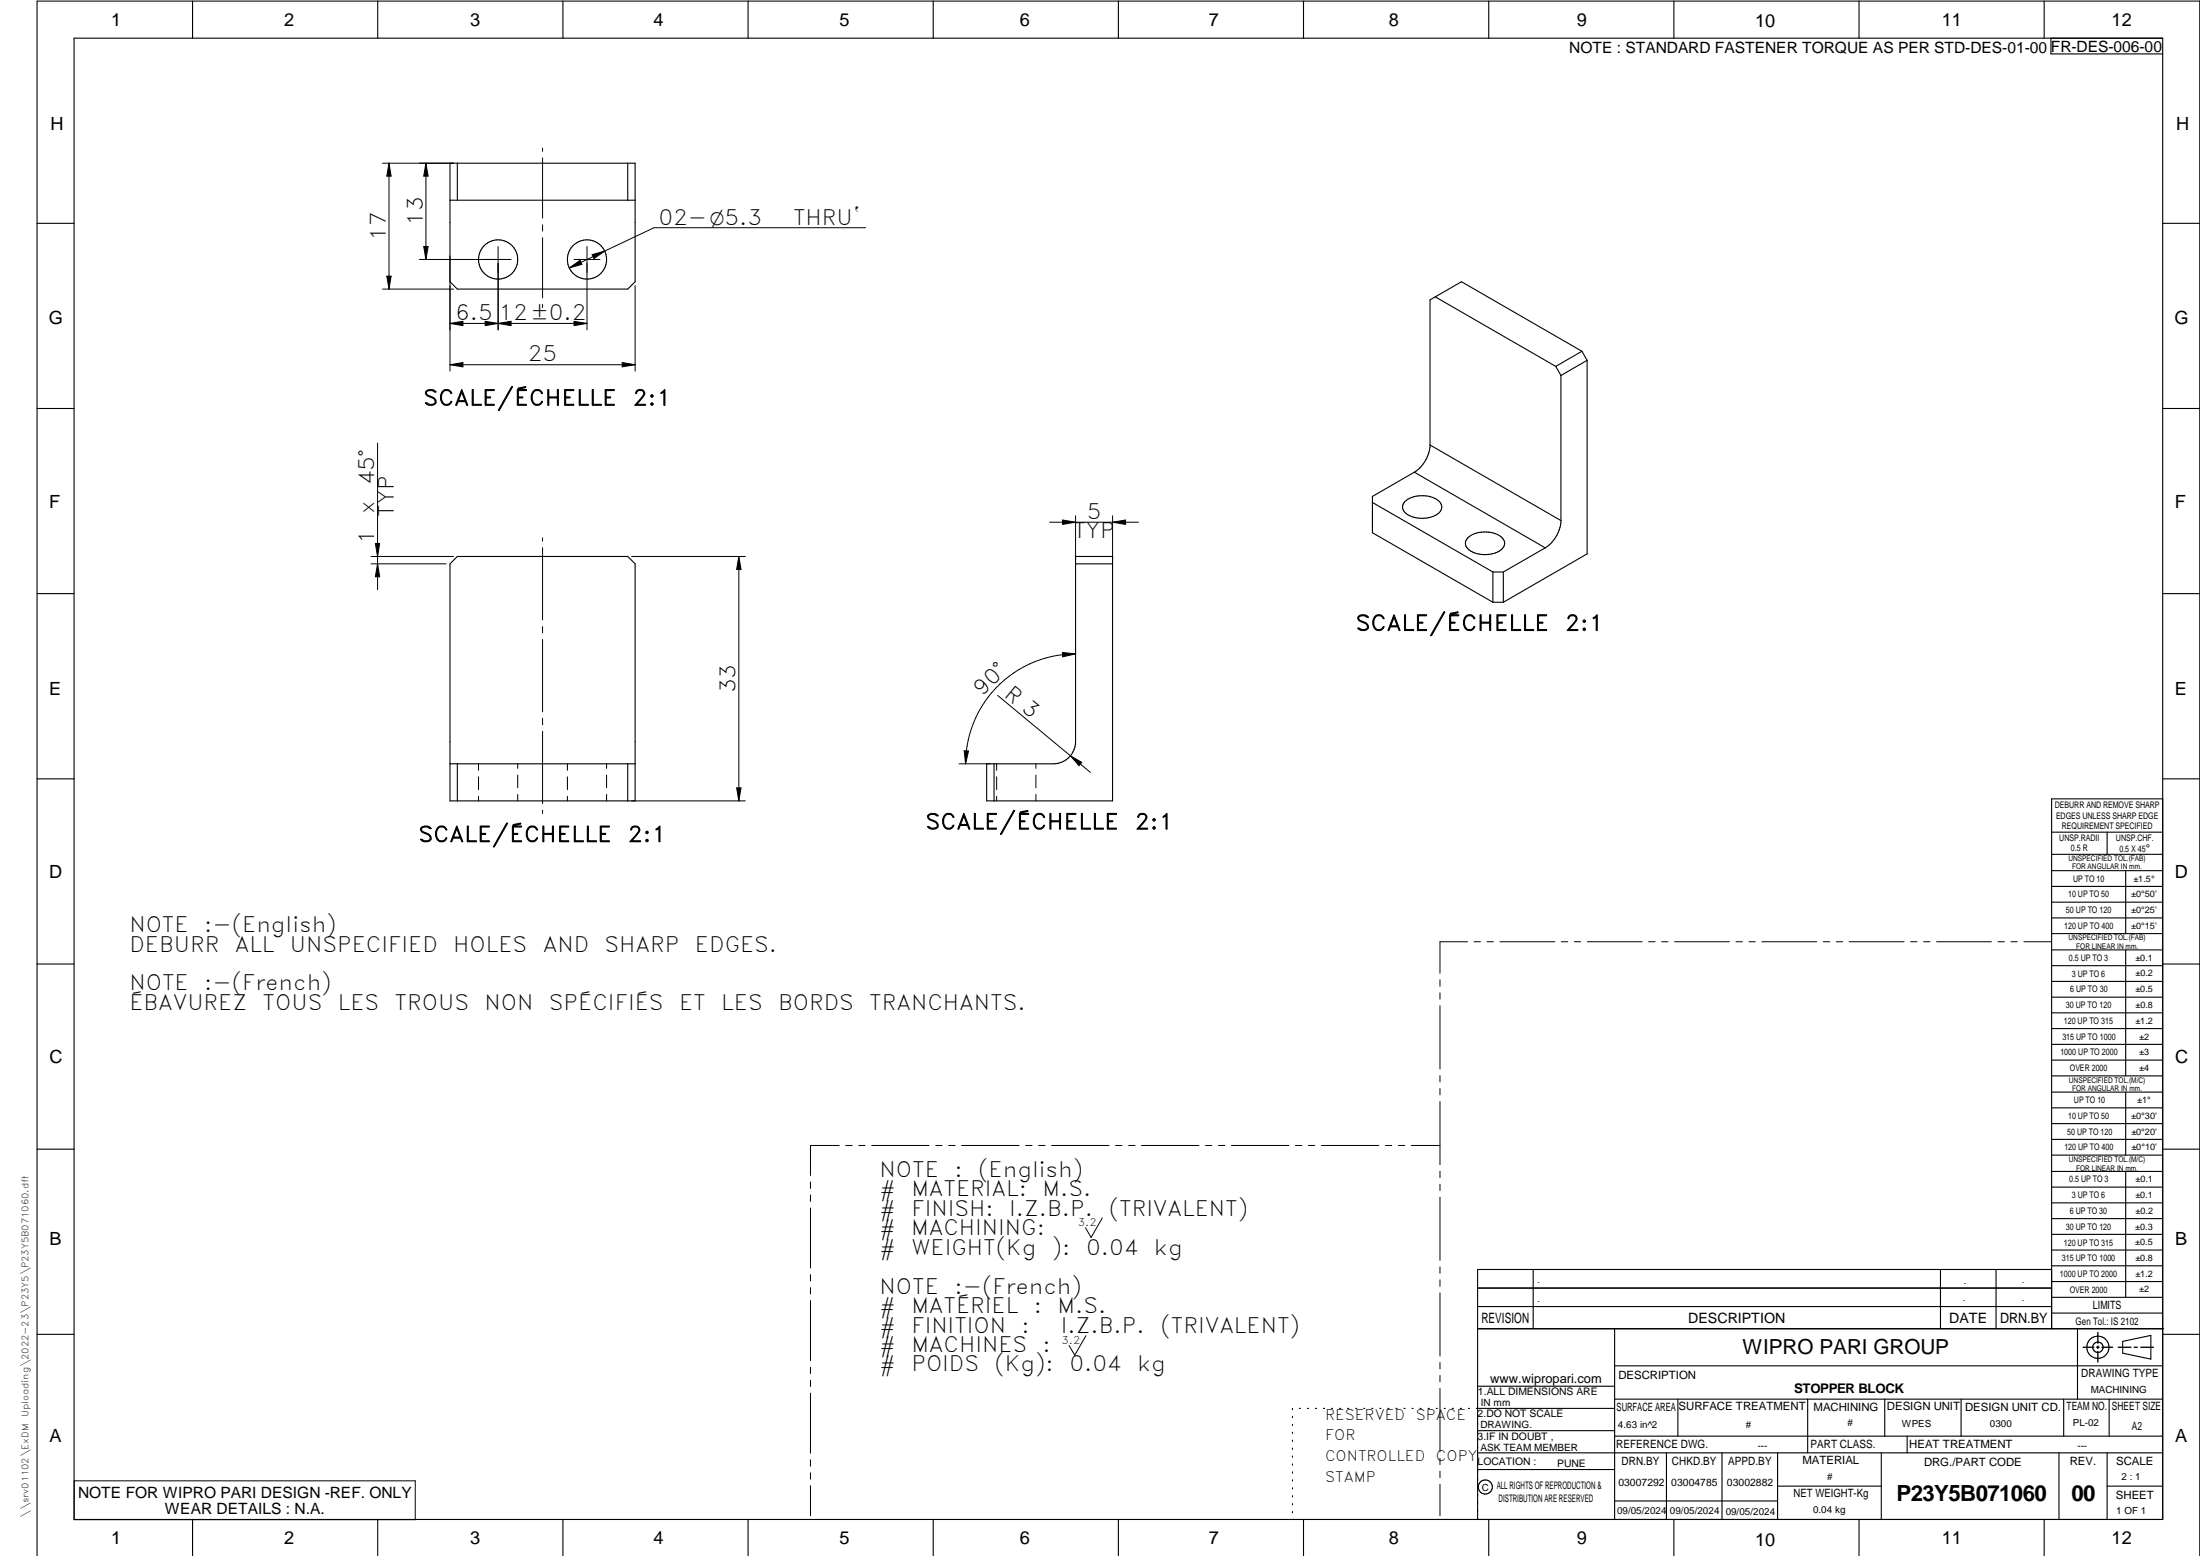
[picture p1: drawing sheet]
<svg xmlns="http://www.w3.org/2000/svg" width="594mm" height="420mm" viewBox="0 0 594 420" stroke-linecap="round" stroke-linejoin="round" font-family="sans-serif">
<g fill="none" stroke="#000" stroke-width=".3">
<path d="M20 10.3h564v400h-564zM52 .3v10M102 .3v10M152 .3v10M202 .3v10M252 .3v10M302 .3v10M352 .3v10M402 .3v10M452 .3v10M502 .3v10M552 .3v10"/>
<path d="M553.8 10.3v4.3h30.2M121.5 54.1h50M121.5 44.1h50v32l-2 2h-46l-2-2zM123.5 44.1v10M169.5 44.1v10M10 60.3h10M584 60.3h10M387.6 80.2l32.5 18.7M420.1 98.9l1.4 2.5M427.2 94.8l-7.1 4.1M427.2 94.8l1.4 2.5M427.2 94.8l-32.6-18.7-8.4 4.9v39.2"/>
<path d="M428.6 97.3l-7.1 4.1M428.6 97.3v52.3l-22.7 13M10 110.3h10M421.5 101.4v39.2M584 110.3h10M370.6 135.7l32.5 18.8M379.4 135.4a7.4 7.4 0 0 1 9.6 .4 2.36 2.36 0 0 1-1.6 3.5 7.8 7.8 0 0 1-8-.9 2 2 0 0 1 0-3zM381.9 127.5l35.4 20.4M381.9 127.5l-11.3 6.5v9.8l32.5 18.8M386.2 120.2a9.3 9.3 0 0 1-4.3 7.3M386.2 120.2l35.3 20.4M123.5 150.3h46l2 2v64h-50v-64z"/>
<path d="M290.4 150.3h10v66h-34v-10.1h18a6 6 0 0 0 6-5.9zM290.4 152.3h10M396.4 145.2a7.6 7.6 0 0 1 9.3 0 2.17 2.17 0 0 1-.8 3.6 7.8 7.8 0 0 1-8.5-.6 1.98 1.98 0 0 1 0-3zM403.1 154.5v8.1M403.1 154.5h2.8M405.9 154.5v8.1M417.3 147.9l-11.4 6.6M421.5 140.6a9.4 9.4 0 0 1-4.2 7.3M10 160.3h10M403.1 162.6h2.8M584 160.3h10M10 210.3h10"/>
<path d="M121.5 206.2h50M123.5 206.2v10.1M169.5 206.2v10.1M268.4 206.2v10.1M584 215.7h-30v143.1M584 210.3h10M554 230.7h30M554 224.7h30M554 235.1h30M554 239.4h30M569 224.7v6M574 235.1v17"/>
<path d="M554 243.6h30M554 247.9h30M554 252.1h30M554 256.5h30M574 256.5v34M10 260.3h10M554 260.8h30M554 265h30M554 269.3h30M554 273.5h30M554 277.7h30M584 260.3h10"/>
<path d="M554 282h30M554 286.3h30M554 290.5h30M554 294.9h30M554 299.1h30M574 294.9v17M10 310.3h10M554 303.4h30M554 307.7h30M554 311.9h30M554 316.3h30M574 316.3v34"/>
<path d="M584 310.3h10M554 320.5h30M554 324.8h30M554 329.1h30M554 333.3h30M554 337.5h30M399 358.8h185.3M399 352.8h155M399 347.8h155M414 342.8v16M436 358.8v51.5M524 342.8v16"/>
<path d="M539 342.8v16M554 342.8h-155v67.5M554 341.8h30M554 346.1h30M554 350.3h30M554 354.6h30M561 358.8v19M10 360.3h10M399 374.3h37M436 368.8h148M436 377.8h148M453.1 377.8v10"/>
<path d="M488.1 377.8v14.5M508.9 377.8v10M529.6 377.8v10M557.3 377.8v10M569.5 377.8v10M573.2 362.2l7.6-1.6v6.4l-7.6-1.6zM584 360.3h10M349 380.3v.3M349 382.4v.4M349 384.6v.3M349 386.7v.4M349 388.9v.3"/>
<path d="M349 391v.4M349 393.2v.3M349 395.3v.3M349 397.4v.4M349 399.6v.3M350.9 380.3h.3M353 380.3h.3M355.2 380.3h.3M357.4 380.3h.3M359.6 380.3h.3M361.7 380.3h.3M363.9 380.3h.3"/>
<path d="M366.1 380.3h.3M368.3 380.3h.3M370.4 380.3h.3M372.6 380.3h.3M374.8 380.3h.3M376.9 380.3h.4M379.1 380.3h.3M381.3 380.3h.3M383.4 380.3h.4M385.6 380.3h.4M387.8 380.3h.3M390 380.3h.3"/>
<path d="M392.1 380.3h.4M394.3 380.3h.4M396.5 380.3h.3M399 396.8h37M399 392.3h185M399 386.3h37M436 387.8h148M436 380.3h-37.3M450 392.3v18M465 392.3v18M480 392.3v18M508 392.3v18"/>
<path d="M515 387.8v4.5M556 392.3v18M569 392.3v18M52 410.3v9.8M102 410.3v9.8M152 410.3v9.8M202 410.3v9.8M252 410.3v9.8M302 410.3v9.8M349 401.7v.4M349 403.9v.3M349 406v.4"/>
<path d="M349 408.2v.3M352 410.3v9.8M402 410.3v9.8M436 405.3h44M452 410.3v9.8M480 401.3h28M502 410.3v9.8M552 410.3v9.8M569 401.3h15M10 420.1v-419.8h584v419.8"/>
<circle cx="134.5" cy="70.1" r="5.3"/>
<circle cx="158.5" cy="70.1" r="5.3"/>
<circle cx="566.5" cy="363.8" r="1.4"/>
<circle cx="566.5" cy="363.8" r="3"/>
<circle cx="401.1" cy="401.5" r="1.91"/>
</g>
<g fill="none" stroke="#000" stroke-width=".27">
<path d="M103.3 44.1h19.2M105 44.1v34M105 44.1l.6 3.5h-1.1zM115 44.1v26M115 44.1l.6 3.5h-1.2zM146.5 40v.9M146.5 42.7v16.2M103.3 78.1h19.2M104.5 74.6h1.1l-.6 3.5zM113.3 70.1h24.7M114.4 66.6h1.2l-.6 3.5zM121.5 69.1v31.1"/>
<path d="M134.5 66.6v22.5M146.5 60.7v1.7M146.5 64.2v16.2M153.7 72.3l2.9-2 .5 1.1zM155 70.1h7M158.5 66.6v22.5M159.9 68.8l3.4-1-2.9 2zM163.3 67.8l-9.6 4.5M171.5 77.1v23.1M233.8 61.5h-57.2l-13.3 6.3M121.5 87.3l3.5-.5v1.1zM121.5 87.3h37"/>
<path d="M121.5 98.5l3.5-.6v1.2zM121.5 98.5h50M131 86.8l3.5 .5-3.5 .6zM134.5 87.3l3.5-.5v1.1zM146.5 82.2v.9M155 86.8l3.5 .5-3.5 .6zM168 97.9l3.5 .6-3.5 .6zM102 119.6v39.7M290.4 139.3v11.9M300.4 139.3v11.9M100.2 152.3h20.3M100.2 150.3h22.3"/>
<path d="M101.4 146.7h1.1l-.5 3.6zM102 152.3l.5 3.4h-1.1zM146.5 145.2v.9M146.5 147.9v19.5M170.6 150.3h30.7M199.5 150.3l.6 3.5h-1.2zM199.5 150.3v66M283.4 141h24M286.9 140.4l3.5 .6-3.5 .6zM300.4 141l3.5-.6v1.2zM146.5 169.2v1.7M146.5 172.7v19.5"/>
<path d="M286.9 176.2l3.5 .4-3.4 .8zM290.4 176.6a29.7 29.7 0 0 0-29.7 29.6M146.5 194v1.7M146.5 197.5v19.5M269.4 187.8l25 20.8M129.2 206.2v1.8M129.2 209.8v3.4M129.2 215v1.3M139.8 206.2v1.3M139.8 209.3v3.4M139.8 214.5v1.8M146.5 218.8v.8"/>
<path d="M153.2 206.2v1.8M153.2 209.8v3.4M153.2 215v1.3M163.8 206.2v1.3M163.8 209.3v3.4M163.8 214.5v1.8M170.6 216.3h30.7M198.9 212.7h1.2l-.6 3.6zM259 206.2h8.4M260.4 202.7l1.1 .1-.8 3.4zM269.1 206.2v1.8M269.1 209.8v3.4"/>
<path d="M269.1 215v1.3M279.7 206.2v1.3M279.7 209.3v3.4M279.7 214.5v1.8M289.1 204.1l3 1.8-.7 .9zM396.3 254.3h-7.5v8.5M398 254.3h1.8M401.5 254.3h1.8M405 254.3h14.9M421.6 254.3h1.7M425.1 254.3h1.7M428.6 254.3h14.8"/>
<path d="M445.2 254.3h1.7M448.7 254.3h1.7M452.2 254.3h14.8M468.8 254.3h1.7M472.3 254.3h1.7M475.8 254.3h14.8M492.4 254.3h1.7M495.9 254.3h1.7M499.4 254.3h14.8M515.9 254.3h1.8M519.4 254.3h1.8M522.9 254.3h14.9"/>
<path d="M539.5 254.3h1.7M543 254.3h1.7M546.5 254.3h7.4M388.8 264.6v1.7M388.8 268.1v1.7M388.8 271.6v17M388.8 290.4v1.8M388.8 293.9v1.8M388.8 297.4v17.1M218.9 319.2v1.7M226.6 309.3h-7.7v8.1M228.4 309.3h1.7"/>
<path d="M231.9 309.3h1.7M235.4 309.3h15.5M252.7 309.3h1.7M256.2 309.3h1.7M259.7 309.3h15.5M277 309.3h1.7M280.5 309.3h1.7M284 309.3h15.5M301.2 309.3h1.8M304.8 309.3h1.7M308.2 309.3h15.6M325.5 309.3h1.8"/>
<path d="M329 309.3h1.8M332.5 309.3h15.6M349.8 309.3h1.8M353.3 309.3h1.7M356.8 309.3h15.5M374.1 309.3h1.7M377.6 309.3h1.7M381.1 309.3h7.7M388.8 316.3v1.7M388.8 319.8v1.7M218.9 322.7v1.7M218.9 326.2v16.2"/>
<path d="M297.7 328.9l-3.1 5.2-1.5-2.6M388.8 323.3v17M218.9 344.2v1.7M218.9 347.7v1.7M218.9 351.2v16.2M388.8 342.1v1.7M388.8 345.6v1.7M388.8 349.1v17.1M218.9 369.2v1.7M218.9 372.7v1.7M218.9 376.2v16.2M293.2 360.7l-3 5.2-1.5-2.6"/>
<path d="M388.8 367.9v1.8M388.8 371.4v1.7M388.8 374.9v17.1M20 399.9h92.1v10.5h-92.1zM218.9 394.2v1.7M218.9 397.7v1.7M388.8 393.8v1.7M388.8 397.3v1.7M218.9 401.2v8.1M388.8 400.8v8.5"/>
</g>
<path d="M566.5 359.8v2.9M562.5 363.8h2.9M566.1 363.8h.8M566.5 363.5v.7M566.5 364.9v2.9M567.6 363.8h2.9M572 363.8h3.4M576.3 363.8h.9M578.1 363.8h3.4" fill="none" stroke="#000" stroke-width=".36"/>
<g fill="#000">
<path d="M105 44.1l.6 3.5h-1.1zM115 44.1l.6 3.5h-1.2zM104.5 74.6h1.1l-.6 3.5zM114.4 66.6h1.2l-.6 3.5zM153.7 72.3l2.9-2 .5 1.1zM159.9 68.8l3.4-1-2.9 2zM121.5 87.3l3.5-.5v1.1zM121.5 98.5l3.5-.6v1.2zM131 86.8l3.5 .5-3.5 .6zM134.5 87.3l3.5-.5v1.1zM155 86.8l3.5 .5-3.5 .6zM168 97.9l3.5 .6-3.5 .6z"/>
<path d="M101.4 146.7h1.1l-.5 3.6zM102 152.3l.5 3.4h-1.1zM199.5 150.3l.6 3.5h-1.2zM286.9 140.4l3.5 .6-3.5 .6zM300.4 141l3.5-.6v1.2zM286.9 176.2l3.5 .4-3.4 .8zM198.9 212.7h1.2l-.6 3.6zM260.4 202.7l1.1 .1-.8 3.4zM289.1 204.1l3 1.8-.7 .9z"/>
</g>
<g font-size="6">
<text x="512.1" y="405.2">P23Y5B071060</text>
<text x="559.4" y="405.2">00</text>
</g>
<g font-size="5.7">
<text x="104.2" y="65" transform="rotate(-90 104.2 65)">17</text>
<text x="114.1" y="61" transform="rotate(-90 114.1 61)">13</text>
<text x="177.8" y="60.6">02-O5.3</text>
<text x="214.1" y="60.6">THRU`</text>
<text x="122.9" y="86.5">6.5</text>
<text x="134.6" y="86.5">12±0.2</text>
<text x="142.6" y="97.6">25</text>
<text x="114.3" y="109.5">SCALE/ÉCHELLE</text>
<text x="170.9" y="109.5">2:1</text>
<text x="101.1" y="131" transform="rotate(-90 101.1 131)">45°</text>
<text x="101.1" y="138.8" transform="rotate(-90 101.1 138.8)">x</text>
<text x="106.3" y="139.5" transform="rotate(-90 106.3 139.5)">TYP</text>
<text x="293.5" y="140.1">5</text>
<text x="101.1" y="146.9" transform="rotate(-90 101.1 146.9)">1</text>
<text x="289.8" y="145.4">TYP</text>
<text x="366.1" y="170.3">SCALE/ÉCHELLE</text>
<text x="422.6" y="170.3">2:1</text>
<text x="198.6" y="187.2" transform="rotate(-90 198.6 187.2)">33</text>
<text x="265.2" y="188.2" transform="rotate(-45 265.2 188.2)">90°</text>
<text x="270.9" y="187.9" transform="rotate(40 270.9 187.9)">R 3</text>
<text x="113" y="227.3">SCALE/ÉCHELLE</text>
<text x="169.5" y="227.3">2:1</text>
<text x="249.9" y="223.9">SCALE/ÉCHELLE</text>
<text x="306.5" y="223.9">2:1</text>
<text x="34.9" y="251.7">NOTE</text>
<text x="55.1" y="251.7">:-(English)</text>
<text x="34.9" y="256.9">DEBURR</text>
<text x="63.4" y="256.9">ALL</text>
<text x="78.3" y="256.9">UNSPECIFIED</text>
<text x="122.4" y="256.9">HOLES</text>
<text x="146.6" y="256.9">AND</text>
<text x="163.3" y="256.9">SHARP</text>
<text x="187.7" y="256.9">EDGES.</text>
<text x="34.9" y="267.4">NOTE</text>
<text x="55.2" y="267.4">:-(French)</text>
<text x="34.9" y="272.7">ÉBAVUREZ</text>
<text x="70.9" y="272.7">TOUS</text>
<text x="91.2" y="272.7">LES</text>
<text x="106.6" y="272.7">TROUS</text>
<text x="130.9" y="272.7">NON</text>
<text x="148.2" y="272.7">SPÉCIFIÉS</text>
<text x="183.4" y="272.7">ET</text>
<text x="194.8" y="272.7">LES</text>
<text x="210.1" y="272.7">BORDS</text>
<text x="234.7" y="272.7">TRANCHANTS.</text>
<text x="237.5" y="317.8">NOTE</text>
<text x="257.7" y="317.8">:</text>
<text x="264.2" y="317.8">(English)</text>
<text x="237.5" y="323.1">#</text>
<text x="246.1" y="323.1">MATERIAL:</text>
<text x="281.5" y="323.1">M.S.</text>
<text x="237.5" y="328.3">#</text>
<text x="246.1" y="328.3">FINISH:</text>
<text x="272.5" y="328.3">I.Z.B.P.</text>
<text x="299.4" y="328.3">(TRIVALENT)</text>
<text x="237.5" y="333.6">#</text>
<text x="246.1" y="333.6">MACHINING:</text>
<text x="237.5" y="338.8">#</text>
<text x="246.1" y="338.8">WEIGHT(Kg</text>
<text x="284" y="338.8">):</text>
<text x="293.3" y="338.8">0.04</text>
<text x="311.6" y="338.8">kg</text>
<text x="237.5" y="349.3">NOTE</text>
<text x="257.7" y="349.3">:-(French)</text>
<text x="237.5" y="354.6">#</text>
<text x="237.5" y="359.8">#</text>
<text x="246.1" y="354.6">MATÉRIEL</text>
<text x="246.1" y="359.8">FINITION</text>
<text x="275.9" y="359.8">:</text>
<text x="279.2" y="354.6">:</text>
<text x="285.6" y="354.6">M.S.</text>
<text x="286.5" y="359.8">I.Z.B.P.</text>
<text x="313.4" y="359.8">(TRIVALENT)</text>
<text x="237.5" y="365.1">#</text>
<text x="246.1" y="365.1">MACHINES</text>
<text x="281.6" y="365.1">:</text>
<text x="237.5" y="370.3">#</text>
<text x="246.1" y="370.3">POIDS</text>
<text x="268.6" y="370.3">(Kg):</text>
<text x="288.8" y="370.3">0.04</text>
<text x="307.1" y="370.3">kg</text>
</g>
<text font-size="5.6" x="470.5" y="365.5">WIPRO PARI GROUP</text>
<g font-size="4.9">
<text x="30" y="7">1</text>
<text x="76.7" y="7">2</text>
<text x="127" y="7">3</text>
<text x="176.5" y="7">4</text>
<text x="226.7" y="7">5</text>
<text x="275.4" y="7">6</text>
<text x="326.4" y="7">7</text>
<text x="375" y="7">8</text>
<text x="425.8" y="7">9</text>
<text x="473.9" y="7.4">10</text>
<text x="524.3" y="7">11</text>
<text x="570.2" y="7">12</text>
<text x="13.6" y="35.2">H</text>
<text x="587.6" y="35.2">H</text>
<text x="13.2" y="87.5">G</text>
<text x="587.2" y="87.5">G</text>
<text x="13.3" y="137.1">F</text>
<text x="587.3" y="137.1">F</text>
<text x="13.3" y="187.6">E</text>
<text x="587.3" y="187.6">E</text>
<text x="13.3" y="237">D</text>
<text x="587.3" y="237">D</text>
<text x="13.4" y="287.1">C</text>
<text x="587.4" y="287.1">C</text>
<text x="13.4" y="336.3">B</text>
<text x="587.4" y="336.3">B</text>
<text x="13.4" y="389.3">A</text>
<text x="587.4" y="389.3">A</text>
<text x="30" y="417">1</text>
<text x="76.7" y="417">2</text>
<text x="127" y="417">3</text>
<text x="176.5" y="417">4</text>
<text x="226.7" y="417">5</text>
<text x="275.4" y="417">6</text>
<text x="326.4" y="417">7</text>
<text x="375" y="417">8</text>
<text x="425.8" y="417">9</text>
<text x="473.9" y="417.4">10</text>
<text x="524.3" y="417">11</text>
<text x="570.2" y="417">12</text>
</g>
<g font-size="4.2">
<text x="423.7" y="14.3">NOTE : STANDARD FASTENER TORQUE AS PER STD-DES-01-00</text>
<text x="553.8" y="14">FR-DES-006-00</text>
<text x="21.1" y="404.4">NOTE FOR WIPRO PARI DESIGN -REF. ONLY</text>
<text x="44.5" y="408.9">WEAR DETAILS : N.A.</text>
</g>
<g font-size="3.9">
<text x="357.8" y="383.4">RESERVED</text>
<text x="382.3" y="383.4">SPACE</text>
<text x="357.8" y="388.9">FOR</text>
<text x="357.8" y="394.5">CONTROLLED</text>
<text x="387.8" y="394.5">COPY</text>
<text x="357.8" y="400.1">STAMP</text>
</g>
<g font-size="3.8">
<text x="400.1" y="357.1">REVISION</text>
<text x="455.9" y="357.1">DESCRIPTION</text>
<text x="526.4" y="357.1">DATE</text>
<text x="540.1" y="357.1">DRN.BY</text>
</g>
<text font-size="3.6" x="484.5" y="376.2">STOPPER BLOCK</text>
<text font-size="3.5" x="402.4" y="373.3">www.wipropari.com</text>
<g font-size="3.1">
<text x="565.2" y="353.5">LIMITS</text>
<text x="562" y="371.7">DRAWING TYPE</text>
<text x="437" y="372.3">DESCRIPTION</text>
<text x="436.5" y="380.9">SURFACE AREA</text>
<text x="453.3" y="380.9">SURFACE TREATMENT</text>
<text x="489.7" y="380.9">MACHINING</text>
<text x="509.5" y="380.9">DESIGN UNIT</text>
<text x="530.6" y="380.9">DESIGN UNIT CD.</text>
<text x="558" y="380.7">TEAM NO.</text>
<text x="570.3" y="380.7">SHEET SIZE</text>
<text x="575.6" y="386.1">A2</text>
<text x="436.4" y="391.1">REFERENCE DWG.</text>
<text x="437.9" y="395.5">DRN.BY</text>
<text x="451.5" y="395.5">CHKD.BY</text>
<text x="466.6" y="395.5">APPD.BY</text>
<text x="486.7" y="395.4">MATERIAL</text>
<text x="488.9" y="391">PART CLASS.</text>
<text x="515.6" y="391">HEAT TREATMENT</text>
<text x="519.6" y="395.9">DRG./PART CODE</text>
<text x="558.9" y="395.6">REV.</text>
<text x="571.4" y="395.6">SCALE</text>
<text x="484.3" y="404.3">NET WEIGHT-Kg</text>
<text x="571.4" y="404.7">SHEET</text>
</g>
<text font-size="3" x="579.5" y="230.1">°</text>
<g font-size="2.8">
<text x="291.1" y="331.1">3.2</text>
<text x="560.5" y="357.7">Gen Tol.: IS 2102</text>
<text x="286.7" y="362.9">3.2</text>
<text x="399.1" y="376.7">1.ALL DIMENSIONS ARE</text>
<text x="399" y="382.7">2.DO NOT SCALE</text>
<text x="399" y="388.7">3.IF IN DOUBT ,</text>
<text x="399" y="395.5">LOCATION :</text>
<text x="420.5" y="396">PUNE</text>
<text x="437" y="401.3">03007292</text>
<text x="451.3" y="401.2">03004785</text>
<text x="466.3" y="401.3">03002882</text>
<text x="404.2" y="402">ALL RIGHTS OF REPRODUCTION &amp;</text>
<text x="404.7" y="405.4">DISTRIBUTION ARE RESERVED</text>
</g>
<g font-size="2.7">
<text x="564.6" y="376.2">MACHINING</text>
<text x="399.9" y="379.7">IN mm</text>
<text x="399.8" y="385.7">DRAWING.</text>
<text x="436.9" y="385.5">4.63 in^2</text>
<text x="471.4" y="385.6">#</text>
<text x="498.9" y="385.1">#</text>
<text x="513.6" y="385.3">WPES</text>
<text x="537.3" y="385.2">0300</text>
<text x="559.7" y="385.2">PL-02</text>
<text x="399.8" y="391.8">ASK TEAM MEMBER</text>
<text x="474.7" y="391.2">---</text>
<text x="561" y="391.2">---</text>
<text x="493.4" y="399.6">#</text>
<text x="572.9" y="399.8">2 : 1</text>
<text x="400.1" y="402.5">C</text>
<text x="436.7" y="408.7">09/05/2024</text>
<text x="450.9" y="408.8">09/05/2024</text>
<text x="466" y="409">09/05/2024</text>
<text x="489.6" y="408.5">0.04 kg</text>
<text x="571.5" y="408.7">1 OF 1</text>
</g>
<g font-size="2.5">
<text x="559.2" y="229.9">0.5 R</text>
<text x="572.3" y="230.1">0.5 X 45</text>
<text x="559.4" y="323.5">3 UP TO 6</text>
<text x="558.9" y="327.8">6 UP TO 30</text>
<text x="557.8" y="332">30 UP TO 120</text>
<text x="415.2" y="346.4">.</text>
<text x="530.3" y="346.6">.</text>
<text x="545.9" y="346.4">.</text>
<text x="415.2" y="351.5">.</text>
<text x="530.1" y="351.3">.</text>
<text x="545.9" y="351.4">.</text>
</g>
<g font-size="2.4">
<text x="554.9" y="218.3">DEBURR AND REMOVE SHARP</text>
<text x="555.2" y="221.1">EDGES UNLESS SHARP EDGE</text>
<text x="556.1" y="227.2">UNSP.RADII</text>
<text x="556.8" y="223.8">REQUIREMENT SPECIFIED</text>
<text x="571.4" y="227">UNSP.CHF.</text>
<text x="559.8" y="238">UP TO 10</text>
<text x="576.1" y="238.1">±1.5°</text>
<text x="558.5" y="242.3">10 UP TO 50</text>
<text x="575.5" y="242.3">±0°50'</text>
<text x="557.4" y="250.8">120 UP TO 400</text>
<text x="557.9" y="246.5">50 UP TO 120</text>
<text x="575.5" y="250.8">±0°15'</text>
<text x="575.5" y="246.6">±0°25'</text>
<text x="558.7" y="259.4">0.5 UP TO 3</text>
<text x="559.5" y="263.7">3 UP TO 6</text>
<text x="576.6" y="259.4">±0.1</text>
<text x="576.6" y="263.7">±0.2</text>
<text x="559" y="268">6 UP TO 30</text>
<text x="576.6" y="268">±0.5</text>
<text x="557.9" y="272.2">30 UP TO 120</text>
<text x="576.6" y="272.2">±0.8</text>
<text x="556.9" y="280.7">315 UP TO 1000</text>
<text x="557.3" y="276.5">120 UP TO 315</text>
<text x="576.6" y="276.5">±1.2</text>
<text x="577.7" y="280.7">±2</text>
<text x="556.4" y="284.9">1000 UP TO 2000</text>
<text x="577.6" y="285">±3</text>
<text x="558.9" y="289.2">OVER 2000</text>
<text x="577.7" y="289.3">±4</text>
<text x="560" y="297.9">UP TO 10</text>
<text x="577.1" y="297.9">±1°</text>
<text x="558.5" y="302.1">10 UP TO 50</text>
<text x="575.5" y="302.2">±0°30'</text>
<text x="557.5" y="310.6">120 UP TO 400</text>
<text x="558.2" y="306.4">50 UP TO 120</text>
<text x="575.5" y="310.6">±0°10'</text>
<text x="575.5" y="306.4">±0°20'</text>
<text x="558.8" y="319.2">0.5 UP TO 3</text>
<text x="576.6" y="323.5">±0.1</text>
<text x="576.6" y="319.3">±0.1</text>
<text x="576.7" y="327.8">±0.2</text>
<text x="576.6" y="332">±0.3</text>
<text x="556.8" y="340.6">315 UP TO 1000</text>
<text x="557.3" y="336.3">120 UP TO 315</text>
<text x="576.6" y="336.3">±0.5</text>
<text x="576.6" y="340.6">±0.8</text>
<text x="556.2" y="344.8">1000 UP TO 2000</text>
<text x="576.6" y="344.8">±1.2</text>
<text x="558.9" y="349">OVER 2000</text>
<text x="577.7" y="349">±2</text>
<text x="7.7" y="382.7" transform="rotate(-90 7.7 382.7)">Uploading\2022-23\P23Y5\P23Y5B071060.dft</text>
<text x="7.7" y="409.9" transform="rotate(-90 7.7 409.9)">\\srv01102\ExDM</text>
</g>
<g font-size="2.1">
<text x="558.6" y="232.4">UNSPECIFIED TOL.(FAB)</text>
<text x="559.5" y="234.8">FOR ANGULAR IN mm.</text>
<text x="558.6" y="254">UNSPECIFIED TOL.(FAB)</text>
<text x="560.7" y="256.3">FOR LINEAR IN mm.</text>
<text x="558.7" y="292.4">UNSPECIFIED TOL.(M/C)</text>
<text x="559.6" y="294.7">FOR ANGULAR IN mm.</text>
<text x="558.7" y="313.8">UNSPECIFIED TOL.(M/C)</text>
<text x="560.6" y="316.2">FOR LINEAR IN mm.</text>
</g>
</svg>
